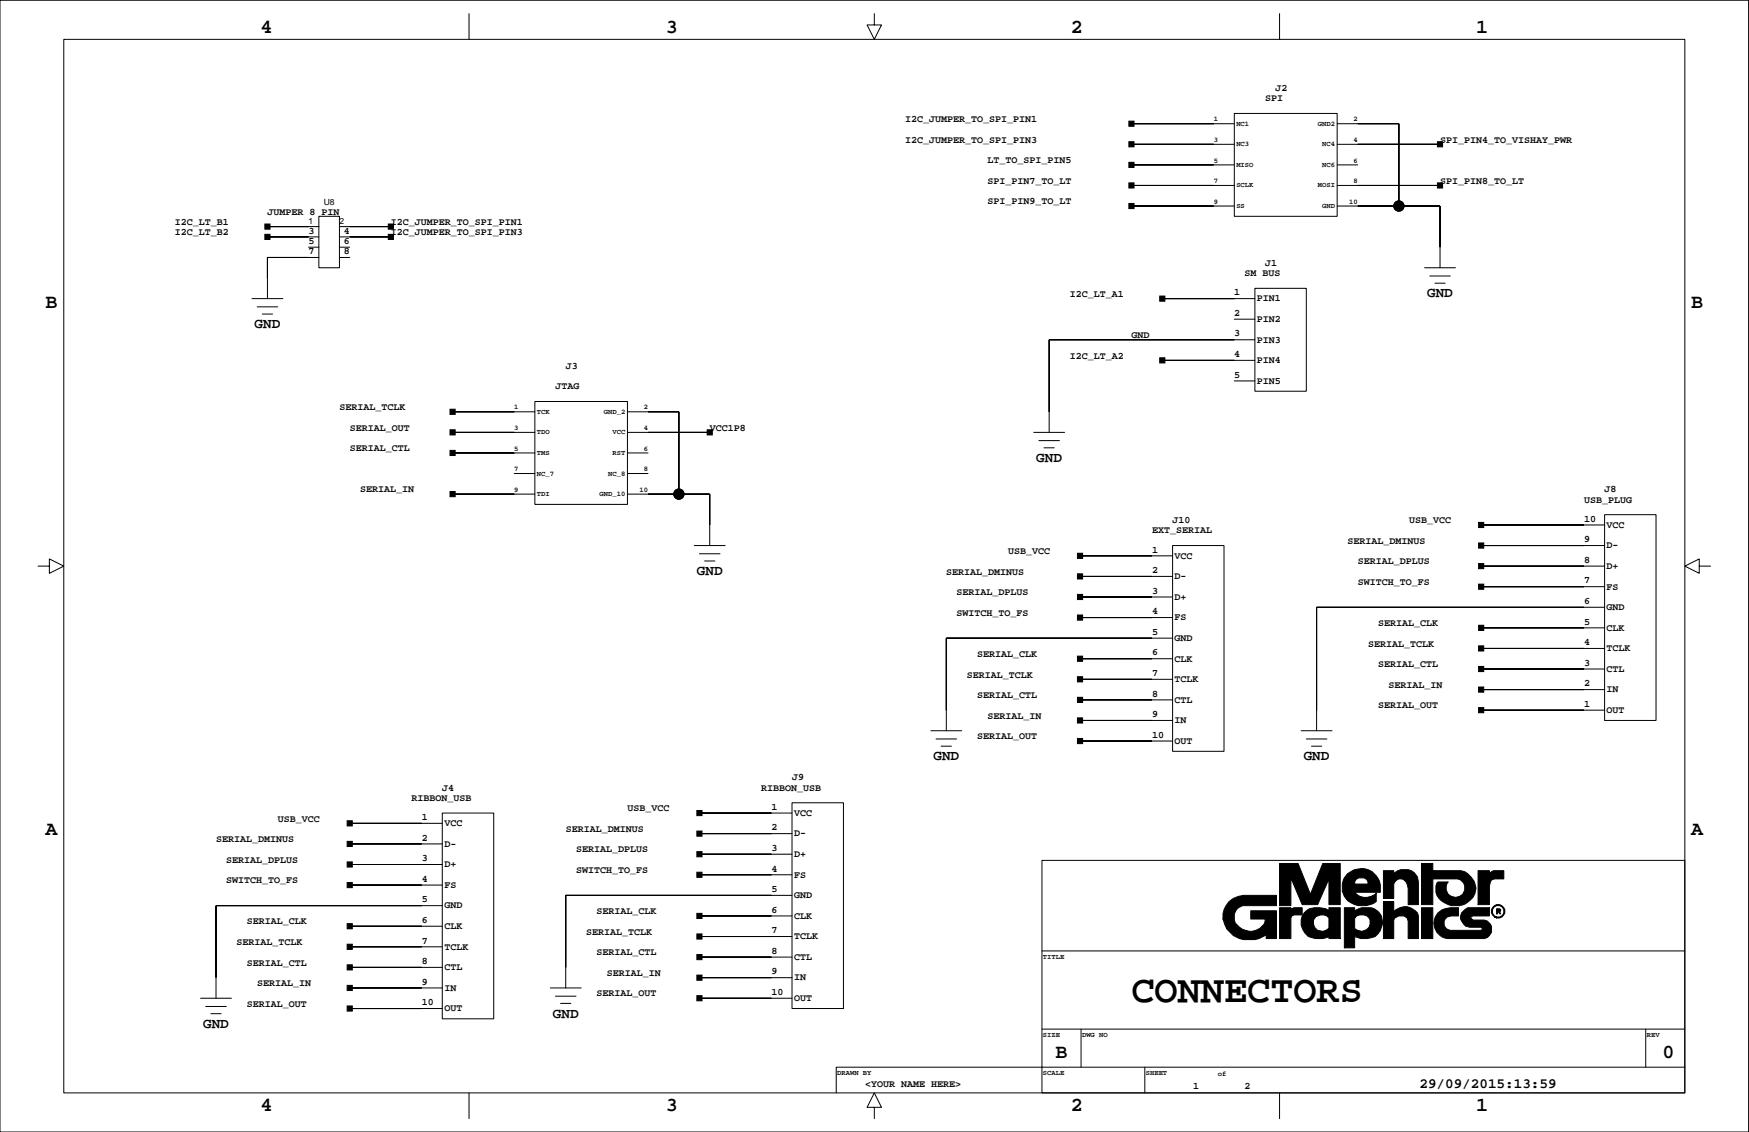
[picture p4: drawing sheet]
<svg xmlns="http://www.w3.org/2000/svg" width="432mm" height="279mm" viewBox="0 0 432 279" stroke-linecap="round" stroke-linejoin="round" font-family="sans-serif">
<g fill="none" stroke="#000" stroke-width=".25">
<path d="M0 .1h431.7v279.3h-431.7zM15.7 9.7h400.3v260.1h-400.3zM115.8 3.4v6.3M215.9 3.4v2.8h1.7l-1.7 3.5-1.8-3.5h1.8M315.9 3.4v6.3M279.3 30.5h25.4M279.3 35.6h25.4M304.7 28h25.4v25.4h-25.4zM330.1 30.5h15.3v20.4M330.1 35.6h25.4M66 55.9h12.7M66 58.5h12.7"/>
<path d="M78.7 53.4h5.1v12.7h-5.1zM83.8 55.9h12.7M83.8 58.5h12.7M279.3 40.7h25.4M279.3 45.8h25.4M279.3 50.9h25.4M330.1 40.7h5.1M330.1 45.8h25.4M330.1 50.9h25.4v15.2M62.2 73.7h7.6M63.5 75.7h5.1M64.8 77.5h2.5"/>
<path d="M76.2 61h2.5M78.7 63.5h-12.7v10.2M83.8 61h2.5M83.8 63.5h2.5M287 73.7h22.8M304.7 78.8h5.1M309.8 71.2h12.7v25.4h-12.7zM351.7 66.1h7.6M353 68.1h5.1M354.2 69.9h2.6M132.1 99.1h22.8v25.4h-22.8zM287 88.9h22.8"/>
<path d="M304.7 94h5.1M309.8 83.9h-50.8v22.8M111.7 101.6h20.4M111.7 106.7h20.4M111.7 111.8h20.4M127 116.9h5.1M154.9 101.6h12.7v20.4M154.9 106.7h20.3M154.9 111.8h5.1M154.9 116.9h5.1M255.2 106.7h7.6M256.5 108.8h5.1"/>
<path d="M257.8 110.5h2.5M9.4 139.7h2.8v-1.7l3.5 1.7-3.5 1.8v-1.8M111.7 122h20.4M154.9 122h20.3v12.7M171.4 134.7h7.6M172.7 136.7h5.1M174 138.5h2.5M266.6 137.2h22.9M289.5 134.7h12.7v50.7h-12.7zM365.7 134.7h30.4M365.7 129.6h30.4M365.7 139.7h30.4"/>
<path d="M396.1 127h12.7v50.8h-12.7zM419.5 139.7v-1.7l-3.5 1.7 3.5 1.8v-1.8h2.8M266.6 152.4h22.9M266.6 147.3h22.9M266.6 142.3h22.9M289.5 157.5h-55.9v22.9M365.7 144.8h30.4M365.7 155h30.4M396.1 149.9h-71.1v30.5M266.6 177.8h22.9M266.6 172.7h22.9M266.6 167.7h22.9"/>
<path d="M266.6 162.6h22.9M365.7 160h30.4M365.7 165.1h30.4M365.7 170.2h30.4M365.7 175.3h30.4M195.5 198.1h12.7v50.8h-12.7zM229.8 180.4h7.6M231.1 182.4h5.1M232.4 184.2h2.5M266.6 182.9h22.9M321.2 180.4h7.7M322.5 182.4h5.1"/>
<path d="M323.8 184.2h2.5M86.3 203.2h22.9M86.3 208.3h22.9M86.3 213.4h22.9M86.3 218.5h22.9M109.2 200.7h12.7v50.8h-12.7zM172.7 200.7h22.8M172.7 205.8h22.8M172.7 210.8h22.8M172.7 215.9h22.8M257.2 212.4h158.8v57.4h-158.8zM86.3 228.6h22.9"/>
<path d="M86.3 233.7h22.9M86.3 238.8h22.9M109.2 223.5h-55.9v22.9M172.7 226.1h22.8M172.7 231.2h22.8M172.7 236.2h22.8M195.5 221h-55.8v22.8M257.2 234.7h158.8M49.5 246.4h7.6M50.8 248.4h5.1M52.1 250.2h2.5M86.3 243.8h22.9"/>
<path d="M86.3 248.9h22.9M135.9 243.8h7.6M137.1 245.9h5.1M138.4 247.7h2.5M172.7 241.3h22.8M172.7 246.4h22.8M257.2 254h158.8M266.9 254v9.4M406.3 254v9.4M115.8 269.8v6.3M215.9 273.3h1.7l-1.7-3.5-1.8 3.5h1.8v2.8M282.6 263.4v6.4"/>
<path d="M315.9 269.8v6.3M416 263.4h-209.5v6.4"/>
<circle cx="345.4" cy="50.9" r="1.27"/>
<circle cx="167.6" cy="122" r="1.27"/>
</g>
<g fill="#000" stroke="#000" stroke-width=".25">
<path d="M278.7 29.9h1.3v1.3h-1.3z" fill-rule="evenodd"/>
<path d="M278.7 35h1.3v1.3h-1.3z" fill-rule="evenodd"/>
<path d="M279.3 30.5h20.4z" fill-rule="evenodd"/>
<path d="M279.3 35.6h20.4z" fill-rule="evenodd"/>
<path d="M345.4 30.5v20.4z" fill-rule="evenodd"/>
<path d="M335.2 30.5h10.2z" fill-rule="evenodd"/>
<path d="M354.9 35h1.3v1.3h-1.3z" fill-rule="evenodd"/>
<path d="M335.2 35.6h20.3z" fill-rule="evenodd"/>
<path d="M65.4 55.3h1.3v1.3h-1.3z" fill-rule="evenodd"/>
<path d="M65.4 57.8h1.3v1.3h-1.3z" fill-rule="evenodd"/>
<path d="M66 55.9h10.2z" fill-rule="evenodd"/>
<path d="M66 58.5h10.2z" fill-rule="evenodd"/>
<path d="M95.9 55.3h1.2v1.3h-1.2z" fill-rule="evenodd"/>
<path d="M95.9 57.8h1.2v1.3h-1.2z" fill-rule="evenodd"/>
<path d="M86.3 55.9h10.2z" fill-rule="evenodd"/>
<path d="M86.3 58.5h10.2z" fill-rule="evenodd"/>
<path d="M278.7 40.1h1.3v1.2h-1.3z" fill-rule="evenodd"/>
<path d="M278.7 45.1h1.3v1.3h-1.3z" fill-rule="evenodd"/>
<path d="M278.7 50.2h1.3v1.3h-1.3z" fill-rule="evenodd"/>
<path d="M279.3 40.7h20.4z" fill-rule="evenodd"/>
<path d="M279.3 45.8h20.4z" fill-rule="evenodd"/>
<path d="M279.3 50.9h20.4z" fill-rule="evenodd"/>
<path d="M335.2 50.9h10.2z" fill-rule="evenodd"/>
<path d="M354.9 45.1h1.3v1.3h-1.3z" fill-rule="evenodd"/>
<path d="M355.5 50.9v10.1z" fill-rule="evenodd"/>
<path d="M345.4 50.9h10.1z" fill-rule="evenodd"/>
<path d="M335.2 45.8h20.3z" fill-rule="evenodd"/>
<path d="M66 63.5v5.1z" fill-rule="evenodd"/>
<path d="M66 63.5h10.2z" fill-rule="evenodd"/>
<path d="M286.3 73.1h1.3v1.2h-1.3z" fill-rule="evenodd"/>
<path d="M287 73.7h17.7z" fill-rule="evenodd"/>
<path d="M259 83.9v17.7z" fill-rule="evenodd"/>
<path d="M286.3 88.3h1.3v1.3h-1.3z" fill-rule="evenodd"/>
<path d="M259 83.9h45.7z" fill-rule="evenodd"/>
<path d="M287 88.9h17.7z" fill-rule="evenodd"/>
<path d="M111.1 111.2h1.3v1.2h-1.3z" fill-rule="evenodd"/>
<path d="M111.1 106.1h1.3v1.3h-1.3z" fill-rule="evenodd"/>
<path d="M111.1 101h1.3v1.3h-1.3z" fill-rule="evenodd"/>
<path d="M111.7 111.8h15.3z" fill-rule="evenodd"/>
<path d="M111.7 106.7h15.3z" fill-rule="evenodd"/>
<path d="M111.7 101.6h15.3z" fill-rule="evenodd"/>
<path d="M167.6 101.6v20.4z" fill-rule="evenodd"/>
<path d="M160 101.6h7.6z" fill-rule="evenodd"/>
<path d="M174.6 106.1h1.3v1.3h-1.3z" fill-rule="evenodd"/>
<path d="M160 106.7h15.2z" fill-rule="evenodd"/>
<path d="M111.1 121.3h1.3v1.3h-1.3z" fill-rule="evenodd"/>
<path d="M111.7 122h15.3z" fill-rule="evenodd"/>
<path d="M160 122h7.6z" fill-rule="evenodd"/>
<path d="M175.2 122v7.6z" fill-rule="evenodd"/>
<path d="M167.6 122h7.6z" fill-rule="evenodd"/>
<path d="M266 136.6h1.3v1.2h-1.3z" fill-rule="evenodd"/>
<path d="M266.6 137.2h17.8z" fill-rule="evenodd"/>
<path d="M365 128.9h1.3v1.3h-1.3z" fill-rule="evenodd"/>
<path d="M365 134h1.3v1.3h-1.3z" fill-rule="evenodd"/>
<path d="M365.7 129.6h25.4z" fill-rule="evenodd"/>
<path d="M365.7 134.7h25.4z" fill-rule="evenodd"/>
<path d="M365.7 139.7h25.4z" fill-rule="evenodd"/>
<path d="M233.6 157.5v17.8z" fill-rule="evenodd"/>
<path d="M266 151.8h1.3v1.3h-1.3z" fill-rule="evenodd"/>
<path d="M266 146.7h1.3v1.3h-1.3z" fill-rule="evenodd"/>
<path d="M266 141.6h1.3v1.3h-1.3z" fill-rule="evenodd"/>
<path d="M233.6 157.5h50.8z" fill-rule="evenodd"/>
<path d="M266.6 152.4h17.8z" fill-rule="evenodd"/>
<path d="M266.6 147.3h17.8z" fill-rule="evenodd"/>
<path d="M266.6 142.3h17.8z" fill-rule="evenodd"/>
<path d="M325 149.9v25.4z" fill-rule="evenodd"/>
<path d="M365 139.1h1.3v1.3h-1.3z" fill-rule="evenodd"/>
<path d="M365 144.2h1.3v1.2h-1.3z" fill-rule="evenodd"/>
<path d="M365 154.3h1.3v1.3h-1.3z" fill-rule="evenodd"/>
<path d="M325 149.9h66.1z" fill-rule="evenodd"/>
<path d="M365.7 144.8h25.4z" fill-rule="evenodd"/>
<path d="M365.7 155h25.4z" fill-rule="evenodd"/>
<path d="M266 177.2h1.3v1.3h-1.3z" fill-rule="evenodd"/>
<path d="M266 172.1h1.3v1.3h-1.3z" fill-rule="evenodd"/>
<path d="M266 167h1.3v1.3h-1.3z" fill-rule="evenodd"/>
<path d="M266 162h1.3v1.2h-1.3z" fill-rule="evenodd"/>
<path d="M266.6 177.8h17.8z" fill-rule="evenodd"/>
<path d="M266.6 172.7h17.8z" fill-rule="evenodd"/>
<path d="M266.6 167.7h17.8z" fill-rule="evenodd"/>
<path d="M266.6 162.6h17.8z" fill-rule="evenodd"/>
<path d="M365 159.4h1.3v1.3h-1.3z" fill-rule="evenodd"/>
<path d="M365 164.5h1.3v1.3h-1.3z" fill-rule="evenodd"/>
<path d="M365 169.6h1.3v1.2h-1.3z" fill-rule="evenodd"/>
<path d="M365 174.6h1.3v1.3h-1.3z" fill-rule="evenodd"/>
<path d="M365.7 160h25.4z" fill-rule="evenodd"/>
<path d="M365.7 165.1h25.4z" fill-rule="evenodd"/>
<path d="M365.7 170.2h25.4z" fill-rule="evenodd"/>
<path d="M365.7 175.3h25.4z" fill-rule="evenodd"/>
<path d="M266 182.3h1.3v1.2h-1.3z" fill-rule="evenodd"/>
<path d="M266.6 182.9h17.8z" fill-rule="evenodd"/>
<path d="M85.7 217.8h1.3v1.3h-1.3z" fill-rule="evenodd"/>
<path d="M85.7 212.7h1.3v1.3h-1.3z" fill-rule="evenodd"/>
<path d="M85.7 207.7h1.3v1.2h-1.3z" fill-rule="evenodd"/>
<path d="M85.7 202.6h1.3v1.3h-1.3z" fill-rule="evenodd"/>
<path d="M86.3 218.5h17.8z" fill-rule="evenodd"/>
<path d="M86.3 213.4h17.8z" fill-rule="evenodd"/>
<path d="M86.3 208.3h17.8z" fill-rule="evenodd"/>
<path d="M86.3 203.2h17.8z" fill-rule="evenodd"/>
<path d="M172 215.3h1.3v1.2h-1.3z" fill-rule="evenodd"/>
<path d="M172 210.2h1.3v1.3h-1.3z" fill-rule="evenodd"/>
<path d="M172 205.1h1.3v1.3h-1.3z" fill-rule="evenodd"/>
<path d="M172 200h1.3v1.3h-1.3z" fill-rule="evenodd"/>
<path d="M172.7 215.9h17.8z" fill-rule="evenodd"/>
<path d="M172.7 210.8h17.8z" fill-rule="evenodd"/>
<path d="M172.7 205.8h17.8z" fill-rule="evenodd"/>
<path d="M172.7 200.7h17.8z" fill-rule="evenodd"/>
<path d="M53.3 223.5v17.8z" fill-rule="evenodd"/>
<path d="M85.7 238.1h1.3v1.3h-1.3z" fill-rule="evenodd"/>
<path d="M85.7 233.1h1.3v1.2h-1.3z" fill-rule="evenodd"/>
<path d="M85.7 228h1.3v1.2h-1.3z" fill-rule="evenodd"/>
<path d="M86.3 238.8h17.8z" fill-rule="evenodd"/>
<path d="M86.3 233.7h17.8z" fill-rule="evenodd"/>
<path d="M86.3 228.6h17.8z" fill-rule="evenodd"/>
<path d="M53.3 223.5h50.8z" fill-rule="evenodd"/>
<path d="M139.7 221v17.8z" fill-rule="evenodd"/>
<path d="M172 235.6h1.3v1.3h-1.3z" fill-rule="evenodd"/>
<path d="M172 230.5h1.3v1.3h-1.3z" fill-rule="evenodd"/>
<path d="M172 225.4h1.3v1.3h-1.3z" fill-rule="evenodd"/>
<path d="M172.7 236.2h17.8z" fill-rule="evenodd"/>
<path d="M172.7 231.2h17.8z" fill-rule="evenodd"/>
<path d="M172.7 226.1h17.8z" fill-rule="evenodd"/>
<path d="M139.7 221h50.8z" fill-rule="evenodd"/>
<path d="M303.5 222.5l1-.7 2.5-.8h8.1v2.5h-8.3a2.95 2.95 0 0 0-2.2 2.5 2.95 2.95 0 0 0 1.4 2.9 3.9 3.9 0 0 0 6.3-1.6v-.5h-3.5v-2h6.3v6.9h-2.5v-1.1a6.7 6.7 0 0 1-10.7-3.8 5.3 5.3 0 0 1 1.6-4.3z" fill-rule="evenodd"/>
<path d="M315.9 224h2.8v.5l.8-.5h2v1.8h-2l-.5 .3-.3 .5v5.1h-2.8z" fill-rule="evenodd"/>
<path d="M315.9 213.1h4.6l3 7.6 3.1-7.6h4.3v10.2h-2.8v-6.4l-2.8 6.4h-3.8l-2.8-6.6v6.8h-2.8z" fill-rule="evenodd"/>
<path d="M322 225.3a3.7 3.7 0 0 1 3.8-1.3l1.5 .3 .8 .5v-.8h2.8v7.7h-2.8v-5.1a2.32 2.32 0 0 0-3.8 .5 2.16 2.16 0 0 0 .7 2.3 2.16 2.16 0 0 0 2.3 .2l.8-.5v2.1a5.7 5.7 0 0 1-5.1 0 4.1 4.1 0 0 1-1-5.9z" fill-rule="evenodd"/>
<path d="M331.9 224h2.5v5.1a2.16 2.16 0 0 0 3.2 .2 2.16 2.16 0 0 0-.1-3.2 2.45 2.45 0 0 0-3.1 .5v-1.8a4.4 4.4 0 0 1 6.6 1.3 4.4 4.4 0 0 1-1.5 5.1 6.4 6.4 0 0 1-5.1 0v2.7h-2.5z" fill-rule="evenodd"/>
<path d="M332.7 215.7a4.9 4.9 0 0 1 5.7-.7 4.9 4.9 0 0 1 2.4 5.2h-6.4v-2h3.3a1.36 1.36 0 0 0-1-1.5h-1.2l-.8 .5-.3 .5v2.5a3.7 3.7 0 0 0 5.4 .3v2a5.5 5.5 0 0 1-7.9-1.3 4.8 4.8 0 0 1 .8-5.5z" fill-rule="evenodd"/>
<path d="M341.6 222.5h2.5v2.6a3.6 3.6 0 0 1 6.1 1v5.6h-2.6v-4.4l-.2-.7-.8-.5h-1.2l-1.1 .5-.2 .5v4.6h-2.5z" fill-rule="evenodd"/>
<path d="M341.6 214.9h2.5v.8a3.5 3.5 0 0 1 3.7-1 3.5 3.5 0 0 1 2.4 3v5.6h-2.6v-4.1a2.16 2.16 0 0 0-2.2-2.3l-.8 .5-.5 .8v3.6h-2.5z" fill-rule="evenodd"/>
<path d="M350.9 213.1h2.8v1.8h6.9a5.1 5.1 0 0 1 3.8 4.3 5.1 5.1 0 0 1-3.7 4.3 5.1 5.1 0 0 1-5.4-1.7 3.3 3.3 0 0 1-.3-4.1h2.6a2.31 2.31 0 0 0 .5 3.5 2.31 2.31 0 0 0 3.4-1.2 2.31 2.31 0 0 0-1.7-3.1h-6.1v6.4h-2.8z" fill-rule="evenodd"/>
<path d="M350.9 224h2.8v7.7h-2.8z" fill-rule="evenodd"/>
<path d="M364.9 214.9h2.8v.8l1-.8h2.6v2h-2.3l-.8 .3-.2 .5-.3 1v4.6h-2.8z" fill-rule="evenodd"/>
<path d="M355 225.3a6.1 6.1 0 0 1 5.1-1.3v2.1h-1.8a1.78 1.78 0 0 0-1.8 1.6 1.78 1.78 0 0 0 1.6 1.9h7.6l.2-.2-.2-.5h-2.8a2.46 2.46 0 0 1-2.3-2.2 2.46 2.46 0 0 1 1.8-2.7h5.3v2.1h-4.1l-.5 .2v.3l.5 .5h2.8l.8 .2 1 1.3v1.5l-.5 .8-.5 .5-.8 .3h-9.1a3.8 3.8 0 0 1-2.3-6.4z" fill-rule="evenodd"/>
<path d="M369.5 224.3h.7l.3 .2-.3 .6 .3 .5h-.3l-.2-.5h-.3v.5h-.2v-.8h.7v-.3h-.5v.3h-.2z" fill-rule="evenodd"/>
<path d="M369 223.5a1.67 1.67 0 0 1 2.6 1.4 1.67 1.67 0 0 1-2.6 1.4h1.2a1.45 1.45 0 0 0 .9-2.2 1.45 1.45 0 0 0-2.4 0 1.45 1.45 0 0 0 .8 2.2 1.4 1.4 0 0 1-1.2-.8 1.4 1.4 0 0 1 .2-1.5z" fill-rule="evenodd"/>
<path d="M85.7 248.3h1.3v1.3h-1.3z" fill-rule="evenodd"/>
<path d="M85.7 243.2h1.3v1.3h-1.3z" fill-rule="evenodd"/>
<path d="M86.3 248.9h17.8z" fill-rule="evenodd"/>
<path d="M86.3 243.8h17.8z" fill-rule="evenodd"/>
<path d="M172 245.8h1.3v1.2h-1.3z" fill-rule="evenodd"/>
<path d="M172 240.7h1.3v1.2h-1.3z" fill-rule="evenodd"/>
<path d="M172.7 246.4h17.8z" fill-rule="evenodd"/>
<path d="M172.7 241.3h17.8z" fill-rule="evenodd"/>
<circle cx="345.4" cy="50.9" r="1.27"/>
<circle cx="167.6" cy="122" r="1.27"/>
</g>
<text font-size="9.5" x="279.3" y="247.2">CONNECTORS</text>
<g font-size="4.9">
<text x="64.3" y="8.1">4</text>
<text x="164.3" y="8.1">3</text>
<text x="264.4" y="8.1">2</text>
<text x="364.4" y="8.1">1</text>
<text x="11.2" y="76.1">B</text>
<text x="417.5" y="76.1">B</text>
<text x="11.2" y="206.1">A</text>
<text x="417.5" y="206.1">A</text>
<text x="260.6" y="261.2">B</text>
<text x="410.4" y="261.2">0</text>
<text x="64.3" y="274.2">4</text>
<text x="164.3" y="274.2">3</text>
<text x="264.4" y="274.2">2</text>
<text x="364.4" y="274.2">1</text>
</g>
<g font-size="3.5">
<text x="352.3" y="73.4">GND</text>
<text x="62.8" y="81">GND</text>
<text x="255.8" y="114.1">GND</text>
<text x="172" y="142">GND</text>
<text x="230.5" y="187.7">GND</text>
<text x="321.9" y="187.7">GND</text>
<text x="136.5" y="251.2">GND</text>
<text x="50.2" y="253.7">GND</text>
<text x="350.4" y="268.6">29/09/2015:13:59</text>
</g>
<g font-size="2.5">
<text x="314.9" y="22.5">J2</text>
<text x="312.3" y="25">SPI</text>
<text x="223.5" y="30.1">I2C_JUMPER_TO_SPI_PIN1</text>
<text x="223.5" y="35.2">I2C_JUMPER_TO_SPI_PIN3</text>
<text x="355.5" y="35.2">SPI_PIN4_TO_VISHAY_PWR</text>
<text x="243.8" y="40.3">LT_TO_SPI_PIN5</text>
<text x="243.8" y="45.3">SPI_PIN7_TO_LT</text>
<text x="355.5" y="45.3">SPI_PIN8_TO_LT</text>
<text x="66" y="53">JUMPER 8 PIN</text>
<text x="243.8" y="50.4">SPI_PIN9_TO_LT</text>
<text x="43.2" y="55.5">I2C_LT_B1</text>
<text x="43.2" y="58">I2C_LT_B2</text>
<text x="76.2" y="57.7">3</text>
<text x="84.9" y="57.7">4</text>
<text x="96.5" y="55.5">I2C_JUMPER_TO_SPI_PIN1</text>
<text x="96.5" y="58">I2C_JUMPER_TO_SPI_PIN3</text>
<text x="76.2" y="62.7">7</text>
<text x="76.2" y="60.2">5</text>
<text x="84.9" y="62.7">8</text>
<text x="84.9" y="60.2">6</text>
<text x="312.3" y="65.6">J1</text>
<text x="307.3" y="68.2">SM BUS</text>
<text x="264.1" y="73.3">I2C_LT_A1</text>
<text x="304.7" y="78">2</text>
<text x="304.7" y="72.9">1</text>
<text x="310.3" y="74.4">PIN1</text>
<text x="279.3" y="83.4">GND</text>
<text x="304.7" y="83.1">3</text>
<text x="310.3" y="79.5">PIN2</text>
<text x="264.1" y="88.5">I2C_LT_A2</text>
<text x="304.7" y="88.1">4</text>
<text x="310.3" y="84.6">PIN3</text>
<text x="310.3" y="89.6">PIN4</text>
<text x="139.7" y="91">J3</text>
<text x="304.7" y="93.2">5</text>
<text x="310.3" y="94.7">PIN5</text>
<text x="83.8" y="101.2">SERIAL_TCLK</text>
<text x="137.1" y="96.1">JTAG</text>
<text x="86.3" y="106.3">SERIAL_OUT</text>
<text x="175.2" y="106.3">VCC1P8</text>
<text x="86.3" y="111.4">SERIAL_CTL</text>
<text x="88.9" y="121.5">SERIAL_IN</text>
<text x="391.1" y="124.1">USB_PLUG</text>
<text x="396.1" y="121.5">J8</text>
<text x="284.4" y="131.7">EXT_SERIAL</text>
<text x="289.5" y="129.1">J10</text>
<text x="347.9" y="129.1">USB_VCC</text>
<text x="391.1" y="128.8">10</text>
<text x="396.7" y="130.3">VCC</text>
<text x="248.9" y="136.8">USB_VCC</text>
<text x="284.4" y="136.4">1</text>
<text x="290" y="137.9">VCC</text>
<text x="332.7" y="134.2">SERIAL_DMINUS</text>
<text x="391.1" y="133.8">9</text>
<text x="396.7" y="135.3">D-</text>
<text x="233.6" y="141.8">SERIAL_DMINUS</text>
<text x="284.4" y="141.5">2</text>
<text x="290" y="143">D-</text>
<text x="335.2" y="139.3">SERIAL_DPLUS</text>
<text x="391.1" y="144">7</text>
<text x="391.1" y="138.9">8</text>
<text x="396.7" y="140.4">D+</text>
<text x="236.2" y="146.9">SERIAL_DPLUS</text>
<text x="284.4" y="146.5">3</text>
<text x="290" y="148">D+</text>
<text x="335.2" y="144.4">SWITCH_TO_FS</text>
<text x="391.1" y="149.1">6</text>
<text x="396.7" y="145.5">FS</text>
<text x="236.2" y="152">SWITCH_TO_FS</text>
<text x="284.4" y="151.6">4</text>
<text x="290" y="153.1">FS</text>
<text x="340.3" y="154.5">SERIAL_CLK</text>
<text x="391.1" y="154.2">5</text>
<text x="396.7" y="150.6">GND</text>
<text x="396.7" y="155.7">CLK</text>
<text x="284.4" y="161.8">6</text>
<text x="284.4" y="156.7">5</text>
<text x="290" y="158.2">GND</text>
<text x="337.7" y="159.6">SERIAL_TCLK</text>
<text x="391.1" y="159.2">4</text>
<text x="396.7" y="160.7">TCLK</text>
<text x="238.7" y="167.2">SERIAL_TCLK</text>
<text x="241.2" y="162.1">SERIAL_CLK</text>
<text x="284.4" y="166.9">7</text>
<text x="290" y="163.3">CLK</text>
<text x="340.3" y="164.7">SERIAL_CTL</text>
<text x="391.1" y="164.3">3</text>
<text x="396.7" y="165.8">CTL</text>
<text x="241.2" y="172.3">SERIAL_CTL</text>
<text x="284.4" y="171.9">8</text>
<text x="290" y="168.4">TCLK</text>
<text x="290" y="173.4">CTL</text>
<text x="342.8" y="169.8">SERIAL_IN</text>
<text x="391.1" y="169.4">2</text>
<text x="396.7" y="170.9">IN</text>
<text x="243.8" y="177.4">SERIAL_IN</text>
<text x="284.4" y="177">9</text>
<text x="290" y="178.5">IN</text>
<text x="340.3" y="174.8">SERIAL_OUT</text>
<text x="391.1" y="174.5">1</text>
<text x="396.7" y="176">OUT</text>
<text x="241.2" y="182.5">SERIAL_OUT</text>
<text x="284.4" y="182.1">10</text>
<text x="290" y="183.6">OUT</text>
<text x="101.6" y="197.7">RIBBON_USB</text>
<text x="109.2" y="195.2">J4</text>
<text x="187.9" y="195.2">RIBBON_USB</text>
<text x="195.5" y="192.6">J9</text>
<text x="68.6" y="202.8">USB_VCC</text>
<text x="104.1" y="202.4">1</text>
<text x="109.7" y="203.9">VCC</text>
<text x="154.9" y="200.2">USB_VCC</text>
<text x="190.5" y="199.9">1</text>
<text x="196" y="201.4">VCC</text>
<text x="53.3" y="207.9">SERIAL_DMINUS</text>
<text x="104.1" y="207.5">2</text>
<text x="109.7" y="209">D-</text>
<text x="139.7" y="205.3">SERIAL_DMINUS</text>
<text x="190.5" y="204.9">2</text>
<text x="196" y="206.5">D-</text>
<text x="55.9" y="212.9">SERIAL_DPLUS</text>
<text x="104.1" y="212.6">3</text>
<text x="109.7" y="214.1">D+</text>
<text x="142.2" y="215.5">SWITCH_TO_FS</text>
<text x="142.2" y="210.4">SERIAL_DPLUS</text>
<text x="190.5" y="215.1">4</text>
<text x="190.5" y="210">3</text>
<text x="196" y="211.5">D+</text>
<text x="55.9" y="218">SWITCH_TO_FS</text>
<text x="104.1" y="217.6">4</text>
<text x="109.7" y="219.1">FS</text>
<text x="190.5" y="220.2">5</text>
<text x="196" y="216.6">FS</text>
<text x="196" y="221.7">GND</text>
<text x="104.1" y="227.8">6</text>
<text x="104.1" y="222.7">5</text>
<text x="109.7" y="224.2">GND</text>
<text x="147.3" y="225.6">SERIAL_CLK</text>
<text x="190.5" y="225.3">6</text>
<text x="196" y="226.8">CLK</text>
<text x="58.4" y="233.3">SERIAL_TCLK</text>
<text x="60.9" y="228.2">SERIAL_CLK</text>
<text x="104.1" y="232.9">7</text>
<text x="109.7" y="229.3">CLK</text>
<text x="144.7" y="230.7">SERIAL_TCLK</text>
<text x="190.5" y="230.3">7</text>
<text x="196" y="231.8">TCLK</text>
<text x="60.9" y="238.3">SERIAL_CTL</text>
<text x="104.1" y="238">8</text>
<text x="109.7" y="234.4">TCLK</text>
<text x="109.7" y="239.5">CTL</text>
<text x="147.3" y="235.8">SERIAL_CTL</text>
<text x="190.5" y="235.4">8</text>
<text x="196" y="236.9">CTL</text>
<text x="63.5" y="243.4">SERIAL_IN</text>
<text x="104.1" y="243">9</text>
<text x="109.7" y="244.5">IN</text>
<text x="147.3" y="245.9">SERIAL_OUT</text>
<text x="149.8" y="240.9">SERIAL_IN</text>
<text x="190.5" y="245.6">10</text>
<text x="190.5" y="240.5">9</text>
<text x="196" y="242">IN</text>
<text x="60.9" y="248.5">SERIAL_OUT</text>
<text x="104.1" y="248.1">10</text>
<text x="109.7" y="249.6">OUT</text>
<text x="196" y="247.1">OUT</text>
<text x="213.6" y="268.3">&lt;YOUR NAME HERE&gt;</text>
<text x="294.6" y="268.8">1</text>
<text x="307.3" y="268.8">2</text>
</g>
<g font-size="2.1">
<text x="79.9" y="50.5">U8</text>
<text x="76.2" y="55.2">1</text>
<text x="83.8" y="55.2">2</text>
</g>
<g font-size="1.8">
<text x="299.7" y="30">1</text>
<text x="334.1" y="30">2</text>
<text x="299.7" y="35">3</text>
<text x="305.2" y="31">NC1</text>
<text x="325.4" y="31">GND2</text>
<text x="334.1" y="35">4</text>
<text x="299.7" y="40.1">5</text>
<text x="305.2" y="36.1">NC3</text>
<text x="305.2" y="41.2">MISO</text>
<text x="326.4" y="36.1">NC4</text>
<text x="326.4" y="41.2">NC6</text>
<text x="334.1" y="40.1">6</text>
<text x="299.7" y="45.2">7</text>
<text x="305.2" y="46.3">SCLK</text>
<text x="325.4" y="46.3">MOSI</text>
<text x="334.1" y="45.2">8</text>
<text x="299.7" y="50.3">9</text>
<text x="305.2" y="51.3">SS</text>
<text x="326.4" y="51.3">GND</text>
<text x="333.1" y="50.3">10</text>
<text x="127" y="101.1">1</text>
<text x="158.9" y="101.1">2</text>
<text x="127" y="106.2">3</text>
<text x="132.6" y="102.1">TCK</text>
<text x="132.6" y="107.2">TDO</text>
<text x="149.1" y="102.1">GND_2</text>
<text x="151.2" y="107.2">VCC</text>
<text x="158.9" y="106.2">4</text>
<text x="127" y="111.2">5</text>
<text x="132.6" y="112.3">TMS</text>
<text x="151.2" y="112.3">RST</text>
<text x="158.9" y="111.2">6</text>
<text x="127" y="116.3">7</text>
<text x="132.6" y="117.4">NC_7</text>
<text x="150.2" y="117.4">NC_8</text>
<text x="158.9" y="116.3">8</text>
<text x="127" y="121.4">9</text>
<text x="132.6" y="122.5">TDI</text>
<text x="148" y="122.5">GND_10</text>
<text x="157.9" y="121.4">10</text>
<text x="257.5" y="236.7">TITLE</text>
<text x="257.5" y="256">SIZE</text>
<text x="267.1" y="256">DWG NO</text>
<text x="406.6" y="256">REV</text>
<text x="206.7" y="265.4">DRAWN BY</text>
<text x="257.5" y="265.4">SCALE</text>
<text x="282.9" y="265.4">SHEET</text>
<text x="300.7" y="265.6">of</text>
</g>
</svg>
